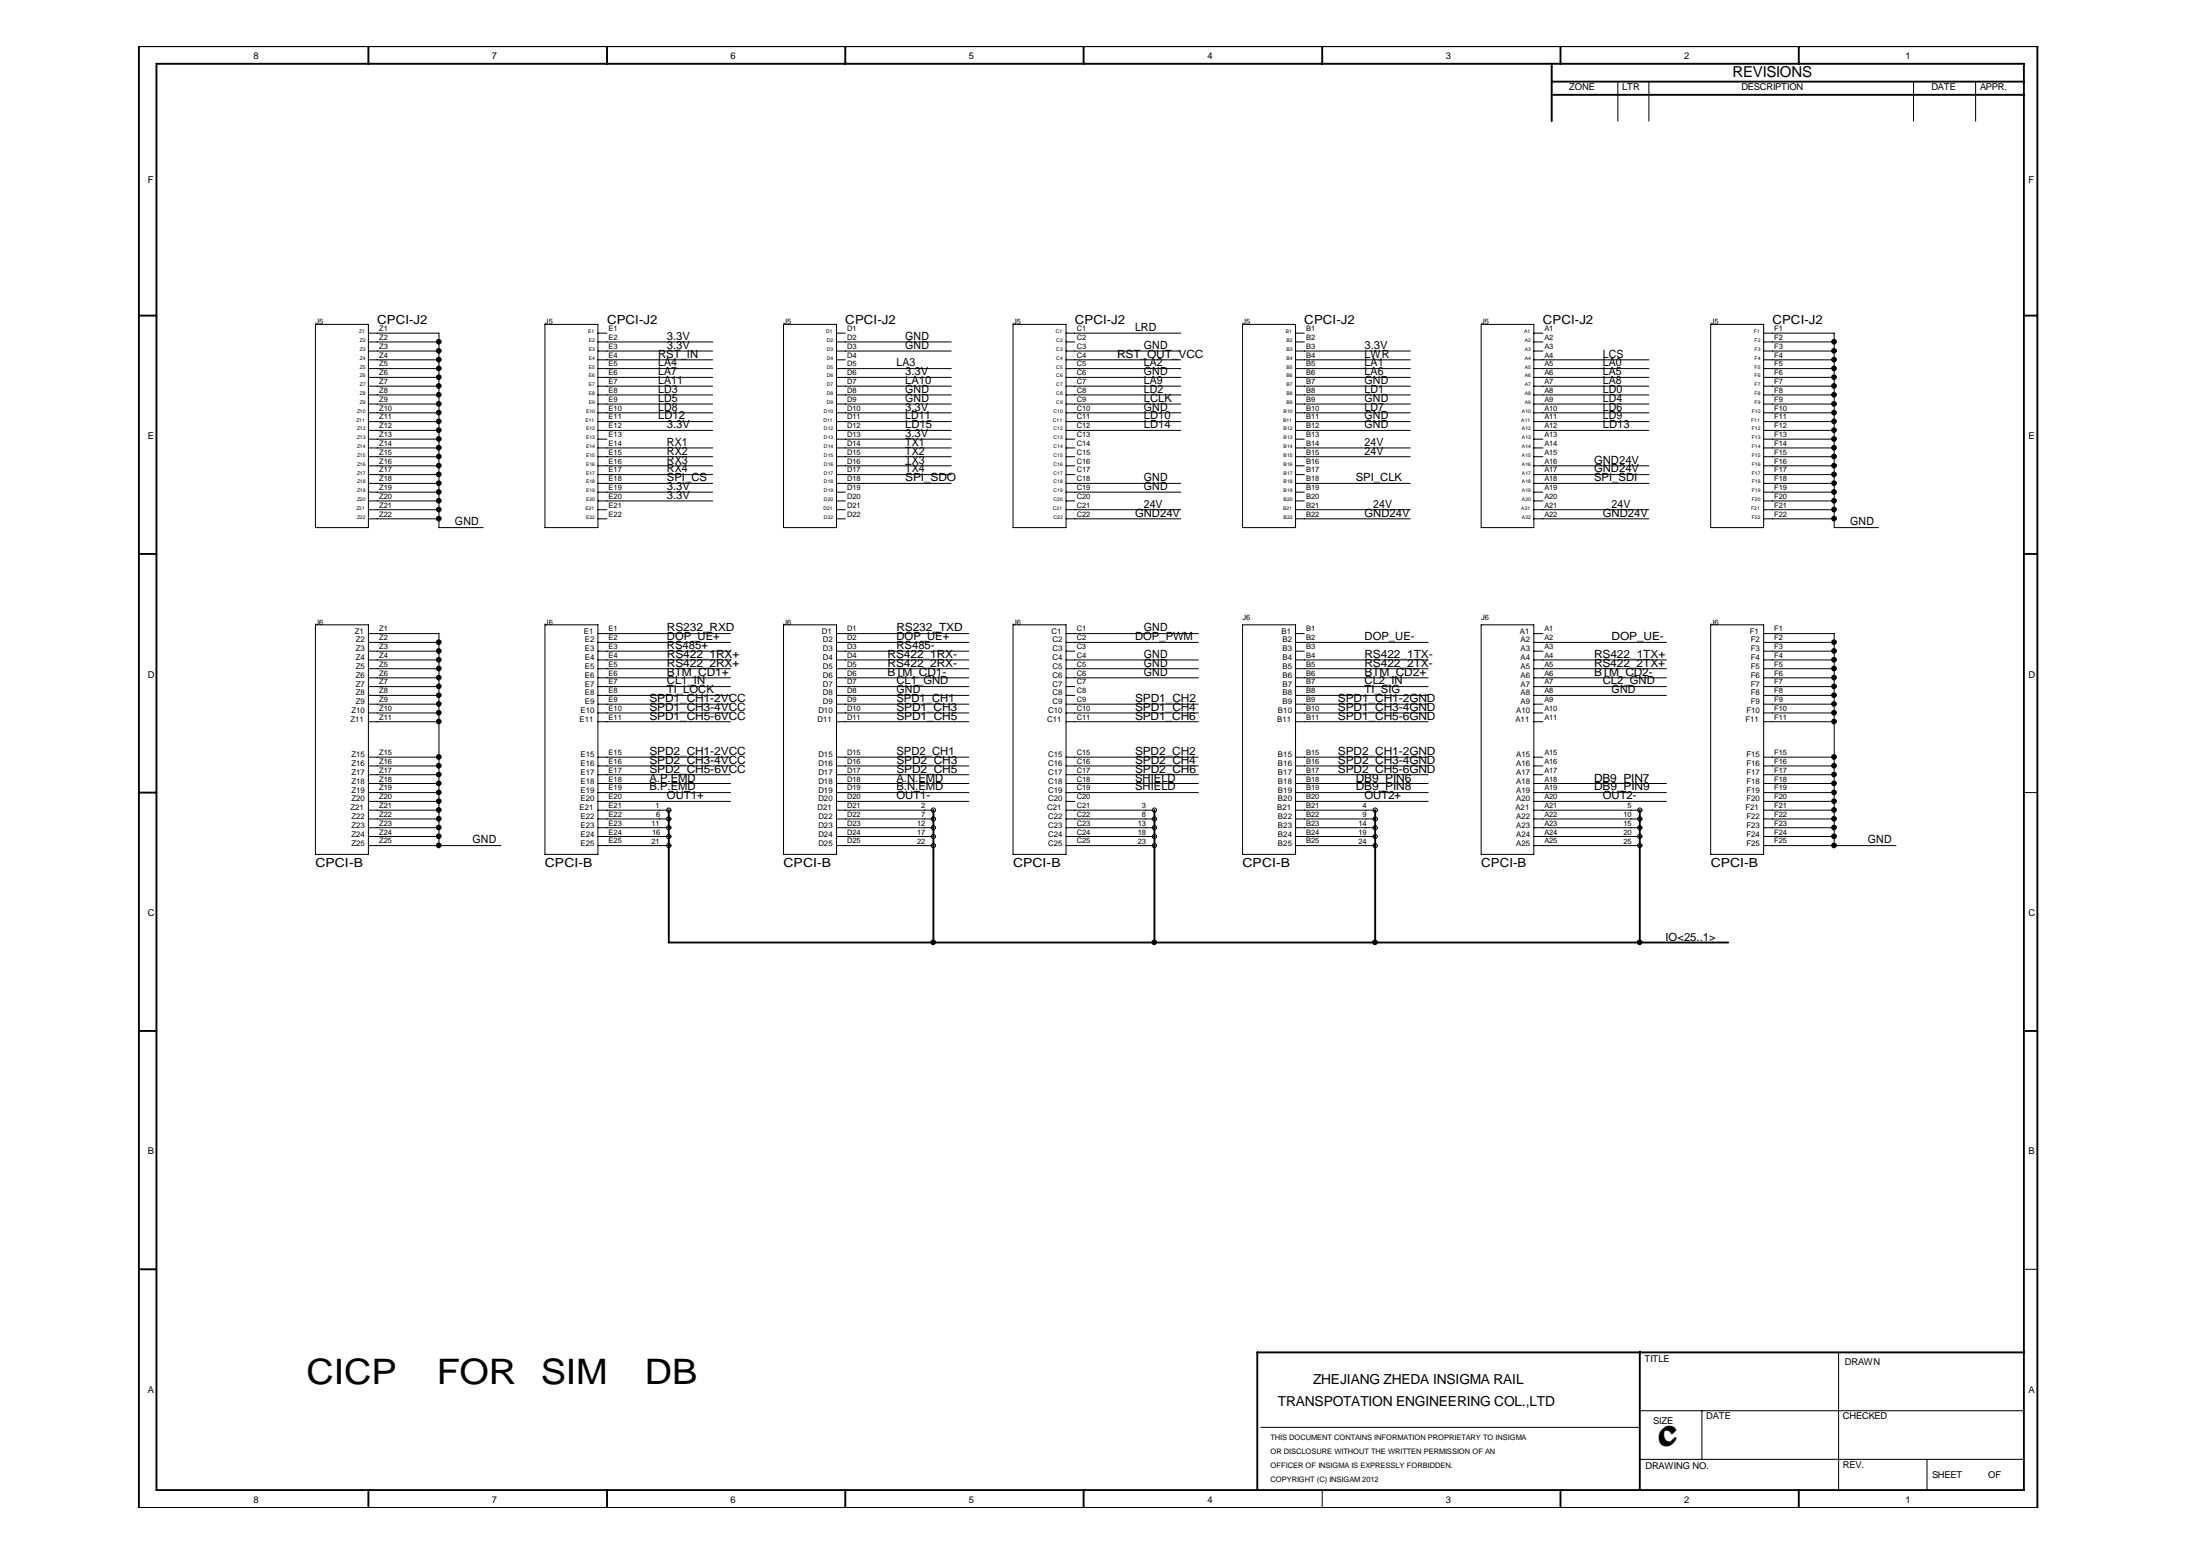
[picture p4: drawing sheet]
<svg xmlns="http://www.w3.org/2000/svg" width="297mm" height="210mm" viewBox="0 0 297 210" stroke-linecap="round" stroke-linejoin="round" font-family="sans-serif">
<g fill="none" stroke="#000" stroke-width=".25">
<path d="M18.8 6.2h256.3v197.4h-256.3zM21.1 8.6h252.2v192.5h-252.2zM49.7 6.2v2.4M82 6.2v2.4M114.1 6.2v2.4M146.3 6.2v2.4M178.5 6.2v2.4M209.5 11h63.8M209.5 8.6v7.8M209.5 12.8h63.8M210.7 6.2v2.4M242.9 6.2v2.4"/>
<path d="M18.8 42.6h2.3M273.3 42.6h1.8M18.8 74.8h2.3M273.3 74.8h1.8M18.8 107h2.3M90.3 109.4v17.8h143M126 109.4v17.8M155.9 109.4v17.8M185.7 109.4v17.8M221.4 109.4v17.8M18.8 139.2h2.3M273.3 139.2h1.8"/>
<path d="M18.8 171.3h2.3M221.4 182.4v18.7M273.3 182.6h-103.5v18.5M49.7 201.1v2.5M82 201.1v2.5M114.1 201.1v2.5M146.3 201.1v2.5M210.7 201.1v2.5M242.9 201.1v2.5"/>
</g>
<g fill="none" stroke="#000" stroke-width=".14">
<path d="M218.4 11v5.4M222.6 11v5.4M258.4 11v5.4M266.7 11v5.4M42.6 43.8h7.1v27.4h-7.1zM49.7 45h9.6v26.2h5.9M49.7 59.3h9.6M49.7 58.1h9.6M49.7 56.9h9.6M49.7 55.7h9.6M49.7 54.5h9.6M49.7 53.3h9.6"/>
<path d="M49.7 52.1h9.6M49.7 50.9h9.6M49.7 49.8h9.6M49.7 47.4h9.6M49.7 48.6h9.6M49.7 46.2h9.6M73.6 43.8h7.1v27.4h-7.1zM80.7 59.3h1.3M80.7 58.1h15.5M80.7 56.9h15.5M80.7 55.7h15.5M80.7 54.5h15.5"/>
<path d="M80.7 53.3h15.5M80.7 52.1h15.5M80.7 50.9h15.5M80.7 49.8h15.5M80.7 47.4h15.5M80.7 48.6h15.5M80.7 46.2h15.5M80.7 45h1.3M105.8 43.8h7.1v27.4h-7.1zM112.9 59.3h15.5M112.9 58.1h15.5M112.9 56.9h15.5"/>
<path d="M112.9 55.7h15.5M112.9 54.5h15.5M112.9 53.3h15.5M112.9 52.1h15.5M112.9 50.9h15.5M112.9 49.8h15.5M112.9 47.4h15.5M112.9 48.6h1.2M112.9 46.2h15.5M112.9 45h1.2M136.8 43.8h7.1v27.4h-7.1zM143.9 59.3h1.2"/>
<path d="M143.9 58.1h15.5M143.9 56.9h15.5M143.9 55.7h15.5M143.9 54.5h15.5M143.9 53.3h15.5M143.9 52.1h15.5M143.9 50.9h15.5M143.9 49.8h15.5M143.9 47.4h15.5M143.9 48.6h15.5M143.9 46.2h1.2M143.9 45h15.5"/>
<path d="M167.8 43.8h7.1v27.4h-7.1zM174.9 59.3h1.2M174.9 58.1h15.5M174.9 56.9h15.5M174.9 55.7h15.5M174.9 54.5h15.5M174.9 53.3h15.5M174.9 52.1h15.5M174.9 50.9h15.5M174.9 49.8h15.5M174.9 47.4h15.5M174.9 48.6h15.5"/>
<path d="M174.9 46.2h1.2M174.9 45h1.2M200 43.8h7.1v27.4h-7.1zM207.1 59.3h1.2M207.1 58.1h15.5M207.1 56.9h15.5M207.1 55.7h15.5M207.1 54.5h15.5M207.1 53.3h15.5M207.1 52.1h15.5M207.1 50.9h15.5M207.1 49.8h15.5"/>
<path d="M207.1 47.4h1.2M207.1 48.6h15.5M207.1 46.2h1.2M207.1 45h1.2M231 43.8h7.1v27.4h-7.1zM238.1 45h9.5v26.2h6M238.1 59.3h9.5M238.1 58.1h9.5M238.1 56.9h9.5M238.1 55.7h9.5M238.1 54.5h9.5M238.1 53.3h9.5"/>
<path d="M238.1 52.1h9.5M238.1 50.9h9.5M238.1 49.8h9.5M238.1 47.4h9.5M238.1 48.6h9.5M238.1 46.2h9.5M49.7 68.8h9.6M49.7 70h9.6M49.7 67.6h9.6M49.7 66.4h9.6M49.7 62.9h9.6M49.7 64.1h9.6"/>
<path d="M49.7 65.2h9.6M49.7 61.7h9.6M49.7 60.5h9.6M80.7 68.8h1.3M80.7 70h1.3M80.7 67.6h15.5M80.7 66.4h15.5M80.7 62.9h15.5M80.7 64.1h15.5M80.7 65.2h15.5M80.7 61.7h15.5M80.7 60.5h15.5"/>
<path d="M112.9 68.8h1.2M112.9 70h1.2M112.9 67.6h1.2M112.9 66.4h1.2M112.9 62.9h15.5M112.9 64.1h15.5M112.9 65.2h15.5M112.9 61.7h15.5M112.9 60.5h15.5M143.9 68.8h15.5M143.9 70h15.5M143.9 67.6h1.2"/>
<path d="M143.9 66.4h15.5M143.9 62.9h1.2M143.9 64.1h1.2M143.9 65.2h15.5M143.9 61.7h1.2M143.9 60.5h1.2M174.9 68.8h15.5M174.9 70h15.5M174.9 67.6h1.2M174.9 66.4h1.2M174.9 62.9h1.2M174.9 64.1h1.2"/>
<path d="M174.9 65.2h15.5M174.9 61.7h15.5M174.9 60.5h15.5M207.1 68.8h15.5M207.1 70h15.5M207.1 67.6h1.2M207.1 66.4h1.2M207.1 62.9h15.5M207.1 64.1h15.5M207.1 65.2h15.5M207.1 61.7h1.2M207.1 60.5h1.2"/>
<path d="M238.1 68.8h9.5M238.1 70h9.5M238.1 67.6h9.5M238.1 66.4h9.5M238.1 62.9h9.5M238.1 64.1h9.5M238.1 65.2h9.5M238.1 61.7h9.5M238.1 60.5h9.5M42.6 84.3h7.1v31h-7.1zM49.7 97.4h9.6M49.7 96.2h9.6"/>
<path d="M49.7 95.1h9.6M49.7 93.9h9.6M49.7 92.7h9.6M49.7 91.5h9.6M49.7 90.3h9.6M49.7 89.1h9.6M49.7 87.9h9.6M49.7 86.7h9.6M49.7 85.5h9.6v28.6M73.6 84.3h7.1v31h-7.1zM80.7 97.4h17.9M80.7 96.2h17.9"/>
<path d="M80.7 95.1h17.9M80.7 93.9h17.9M80.7 92.7h17.9M80.7 91.5h17.9M80.7 90.3h17.9M80.7 89.1h17.9M80.7 87.9h17.9M80.7 86.7h17.9M80.7 85.5h17.9M105.8 84.3h7.1v31h-7.1zM112.9 97.4h17.9M112.9 96.2h17.9"/>
<path d="M112.9 95.1h17.9M112.9 93.9h17.9M112.9 92.7h17.9M112.9 91.5h17.9M112.9 90.3h17.9M112.9 89.1h17.9M112.9 87.9h17.9M112.9 86.7h17.9M112.9 85.5h17.9M136.8 84.3h7.1v31h-7.1zM143.9 97.4h17.9M143.9 96.2h17.9"/>
<path d="M143.9 95.1h17.9M143.9 93.9h1.2M143.9 92.7h1.2M143.9 91.5h17.9M143.9 90.3h17.9M143.9 89.1h17.9M143.9 87.9h1.2M143.9 86.7h17.9M143.9 85.5h17.9M167.8 84.3h7.1v31h-7.1zM174.9 97.4h17.9M174.9 96.2h17.9"/>
<path d="M174.9 95.1h17.9M174.9 93.9h17.9M174.9 92.7h17.9M174.9 91.5h17.9M174.9 90.3h17.9M174.9 89.1h17.9M174.9 87.9h1.2M174.9 86.7h17.9M174.9 85.5h1.2M200 84.3h7.1v31h-7.1zM207.1 97.4h1.2M207.1 96.2h1.2"/>
<path d="M207.1 95.1h1.2M207.1 93.9h17.9M207.1 92.7h17.9M207.1 91.5h17.9M207.1 90.3h17.9M207.1 89.1h17.9M207.1 87.9h1.2M207.1 86.7h17.9M207.1 85.5h1.2M231 84.3h7.1v31h-7.1zM238.1 97.4h9.5M238.1 96.2h9.5"/>
<path d="M238.1 95.1h9.5M238.1 93.9h9.5M238.1 92.7h9.5M238.1 91.5h9.5M238.1 90.3h9.5M238.1 89.1h9.5M238.1 87.9h9.5M238.1 86.7h9.5M238.1 85.5h9.5v28.6M49.7 114.1h17.9M49.7 112.9h9.6M49.7 111.7h9.6"/>
<path d="M49.7 110.5h9.6M49.7 108.2h9.6M49.7 109.4h9.6M49.7 107h9.6M49.7 105.8h9.6M49.7 104.6h9.6M49.7 103.4h9.6M49.7 102.2h9.6M80.7 114.1h9.6M80.7 112.9h9.6M80.7 111.7h9.6M80.7 110.5h9.6"/>
<path d="M80.7 108.2h17.9M80.7 109.4h9.6M80.7 107h17.9M80.7 105.8h17.9M80.7 104.6h17.9M80.7 103.4h17.9M80.7 102.2h17.9M112.9 114.1h13.1M112.9 112.9h13.1M112.9 111.7h13.1M112.9 110.5h13.1M112.9 108.2h17.9"/>
<path d="M112.9 109.4h13.1M112.9 107h17.9M112.9 105.8h17.9M112.9 104.6h17.9M112.9 103.4h17.9M112.9 102.2h17.9M143.9 114.1h12M143.9 112.9h12M143.9 111.7h12M143.9 110.5h12M143.9 108.2h1.2M143.9 109.4h12"/>
<path d="M143.9 107h17.9M143.9 105.8h17.9M143.9 104.6h17.9M143.9 103.4h17.9M143.9 102.2h17.9M174.9 114.1h10.8M174.9 112.9h10.8M174.9 111.7h10.8M174.9 110.5h10.8M174.9 108.2h17.9M174.9 109.4h10.8M174.9 107h17.9"/>
<path d="M174.9 105.8h17.9M174.9 104.6h17.9M174.9 103.4h17.9M174.9 102.2h17.9M207.1 114.1h14.3M207.1 112.9h14.3M207.1 111.7h14.3M207.1 110.5h14.3M207.1 108.2h17.9M207.1 109.4h14.3M207.1 107h17.9M207.1 105.8h17.9"/>
<path d="M207.1 104.6h1.2M207.1 103.4h1.2M207.1 102.2h1.2M238.1 114.1h17.9M238.1 112.9h9.5M238.1 111.7h9.5M238.1 110.5h9.5M238.1 108.2h9.5M238.1 109.4h9.5M238.1 107h9.5M238.1 105.8h9.5M238.1 104.6h9.5"/>
<path d="M238.1 103.4h9.5M238.1 102.2h9.5M273.3 107h1.8M273.3 171.3h1.8M170.2 192.7h51.2M221.4 197h51.9M221.4 190.4h51.9M229.8 190.4v6.6M248.2 182.7v18.4M260.2 197v4.1M178.5 201.1v2.5"/>
<circle cx="90.3" cy="110.5" r=".3"/>
<circle cx="90.3" cy="112.9" r=".3"/>
<circle cx="90.3" cy="114.1" r=".3"/>
<circle cx="90.3" cy="111.7" r=".3"/>
<circle cx="90.3" cy="109.4" r=".3"/>
<circle cx="126" cy="112.9" r=".3"/>
<circle cx="126" cy="110.5" r=".3"/>
<circle cx="126" cy="114.1" r=".3"/>
<circle cx="126" cy="111.7" r=".3"/>
<circle cx="126" cy="109.4" r=".3"/>
<circle cx="155.9" cy="110.5" r=".3"/>
<circle cx="155.9" cy="112.9" r=".3"/>
<circle cx="155.9" cy="114.1" r=".3"/>
<circle cx="155.9" cy="111.7" r=".3"/>
<circle cx="155.9" cy="109.4" r=".3"/>
<circle cx="185.7" cy="110.5" r=".3"/>
<circle cx="185.7" cy="112.9" r=".3"/>
<circle cx="185.7" cy="114.1" r=".3"/>
<circle cx="185.7" cy="111.7" r=".3"/>
<circle cx="185.7" cy="109.4" r=".3"/>
<circle cx="221.4" cy="112.9" r=".3"/>
<circle cx="221.4" cy="110.5" r=".3"/>
<circle cx="221.4" cy="114.1" r=".3"/>
<circle cx="221.4" cy="111.7" r=".3"/>
<circle cx="221.4" cy="109.4" r=".3"/>
</g>
<g fill="#000" stroke="#000" stroke-width=".14">
<circle cx="59.2" cy="56.9" r=".32"/>
<circle cx="59.2" cy="59.3" r=".32"/>
<circle cx="59.2" cy="49.7" r=".32"/>
<circle cx="59.2" cy="52.1" r=".32"/>
<circle cx="59.2" cy="47.4" r=".32"/>
<circle cx="59.2" cy="46.1" r=".32"/>
<circle cx="59.2" cy="53.3" r=".32"/>
<circle cx="59.2" cy="55.7" r=".32"/>
<circle cx="59.2" cy="48.5" r=".32"/>
<circle cx="59.2" cy="50.9" r=".32"/>
<circle cx="59.2" cy="58.1" r=".32"/>
<circle cx="59.2" cy="54.5" r=".32"/>
<circle cx="247.6" cy="59.3" r=".32"/>
<circle cx="247.6" cy="47.4" r=".32"/>
<circle cx="247.6" cy="52.1" r=".32"/>
<circle cx="247.6" cy="56.9" r=".32"/>
<circle cx="247.6" cy="49.7" r=".32"/>
<circle cx="247.6" cy="50.9" r=".32"/>
<circle cx="247.6" cy="46.1" r=".32"/>
<circle cx="247.6" cy="55.7" r=".32"/>
<circle cx="247.6" cy="53.3" r=".32"/>
<circle cx="247.6" cy="58.1" r=".32"/>
<circle cx="247.6" cy="48.5" r=".32"/>
<circle cx="247.6" cy="54.5" r=".32"/>
<circle cx="59.2" cy="68.8" r=".32"/>
<circle cx="59.2" cy="66.4" r=".32"/>
<circle cx="59.2" cy="61.6" r=".32"/>
<circle cx="59.2" cy="67.6" r=".32"/>
<circle cx="59.2" cy="60.4" r=".32"/>
<circle cx="59.2" cy="65.2" r=".32"/>
<circle cx="59.2" cy="64" r=".32"/>
<circle cx="59.2" cy="70" r=".32"/>
<circle cx="59.2" cy="62.9" r=".32"/>
<circle cx="247.6" cy="61.6" r=".32"/>
<circle cx="247.6" cy="68.8" r=".32"/>
<circle cx="247.6" cy="66.4" r=".32"/>
<circle cx="247.6" cy="60.4" r=".32"/>
<circle cx="247.6" cy="67.6" r=".32"/>
<circle cx="247.6" cy="65.2" r=".32"/>
<circle cx="247.6" cy="64" r=".32"/>
<circle cx="247.6" cy="62.9" r=".32"/>
<circle cx="247.6" cy="70" r=".32"/>
<circle cx="59.2" cy="91.5" r=".32"/>
<circle cx="59.2" cy="93.8" r=".32"/>
<circle cx="59.2" cy="96.2" r=".32"/>
<circle cx="59.2" cy="86.7" r=".32"/>
<circle cx="59.2" cy="90.2" r=".32"/>
<circle cx="59.2" cy="87.9" r=".32"/>
<circle cx="59.2" cy="92.7" r=".32"/>
<circle cx="59.2" cy="97.4" r=".32"/>
<circle cx="59.2" cy="95" r=".32"/>
<circle cx="59.2" cy="89.1" r=".32"/>
<circle cx="247.6" cy="86.7" r=".32"/>
<circle cx="247.6" cy="91.5" r=".32"/>
<circle cx="247.6" cy="93.8" r=".32"/>
<circle cx="247.6" cy="96.2" r=".32"/>
<circle cx="247.6" cy="92.7" r=".32"/>
<circle cx="247.6" cy="97.4" r=".32"/>
<circle cx="247.6" cy="87.9" r=".32"/>
<circle cx="247.6" cy="90.2" r=".32"/>
<circle cx="247.6" cy="95" r=".32"/>
<circle cx="247.6" cy="89.1" r=".32"/>
<circle cx="59.2" cy="112.9" r=".32"/>
<circle cx="59.2" cy="105.7" r=".32"/>
<circle cx="59.2" cy="108.1" r=".32"/>
<circle cx="59.2" cy="103.4" r=".32"/>
<circle cx="59.2" cy="110.5" r=".32"/>
<circle cx="59.2" cy="107" r=".32"/>
<circle cx="59.2" cy="114.1" r=".32"/>
<circle cx="59.2" cy="111.7" r=".32"/>
<circle cx="59.2" cy="109.3" r=".32"/>
<circle cx="59.2" cy="104.6" r=".32"/>
<circle cx="59.2" cy="102.2" r=".32"/>
<circle cx="247.6" cy="105.7" r=".32"/>
<circle cx="247.6" cy="112.9" r=".32"/>
<circle cx="247.6" cy="103.4" r=".32"/>
<circle cx="247.6" cy="108.1" r=".32"/>
<circle cx="247.6" cy="110.5" r=".32"/>
<circle cx="247.6" cy="107" r=".32"/>
<circle cx="247.6" cy="114.1" r=".32"/>
<circle cx="247.6" cy="102.2" r=".32"/>
<circle cx="247.6" cy="104.6" r=".32"/>
<circle cx="247.6" cy="111.7" r=".32"/>
<circle cx="247.6" cy="109.3" r=".32"/>
<circle cx="126" cy="127.2" r=".32"/>
<circle cx="155.8" cy="127.2" r=".32"/>
<circle cx="185.6" cy="127.2" r=".32"/>
<circle cx="221.4" cy="127.2" r=".32"/>
</g>
<g font-size="4.7">
<text x="41.4" y="186.8">CICP</text>
<text x="59" y="186.8">FOR</text>
<text x="73" y="186.8">SIM</text>
<text x="87.1" y="186.8">DB</text>
</g>
<text font-size="3.2" x="223.9" y="195.2">C</text>
<text font-size="2" x="233.9" y="10.4">REVISIONS</text>
<g font-size="1.9">
<text x="172.6" y="189.8">TRANSPOTATION ENGINEERING COL.,LTD</text>
<text x="177.3" y="186.8">ZHEJIANG ZHEDA INSIGMA RAIL</text>
</g>
<g font-size="1.7">
<text x="50.9" y="43.7">CPCI-J2</text>
<text x="82" y="43.7">CPCI-J2</text>
<text x="114.1" y="43.7">CPCI-J2</text>
<text x="145.1" y="43.7">CPCI-J2</text>
<text x="176.1" y="43.7">CPCI-J2</text>
<text x="208.3" y="43.7">CPCI-J2</text>
<text x="239.3" y="43.7">CPCI-J2</text>
<text x="42.6" y="117.1">CPCI-B</text>
<text x="73.6" y="117.1">CPCI-B</text>
<text x="105.8" y="117.1">CPCI-B</text>
<text x="136.8" y="117.1">CPCI-B</text>
<text x="167.8" y="117.1">CPCI-B</text>
<text x="200" y="117.1">CPCI-B</text>
<text x="231" y="117.1">CPCI-B</text>
</g>
<g font-size="1.5">
<text x="90" y="47.1">3.3V</text>
<text x="90" y="45.9">3.3V</text>
<text x="122.2" y="47.1">GND</text>
<text x="122.2" y="45.9">GND</text>
<text x="153.2" y="44.7">LRD</text>
<text x="154.4" y="47.1">GND</text>
<text x="184.2" y="47.1">3.3V</text>
<text x="88.9" y="48.3">RST_IN</text>
<text x="88.9" y="51.9">LA11</text>
<text x="88.9" y="50.6">LA7</text>
<text x="88.9" y="49.5">LA4</text>
<text x="88.9" y="53.1">LD3</text>
<text x="121" y="49.5">LA3</text>
<text x="122.2" y="50.6">3.3V</text>
<text x="122.2" y="51.9">LA10</text>
<text x="122.2" y="53.1">GND</text>
<text x="150.8" y="48.3">RST_OUT_VCC</text>
<text x="154.4" y="53.1">LD2</text>
<text x="154.4" y="51.9">LA9</text>
<text x="154.4" y="50.6">GND</text>
<text x="154.4" y="49.5">LA2</text>
<text x="184.2" y="48.3">LWR</text>
<text x="184.2" y="49.5">LA1</text>
<text x="184.2" y="50.6">LA6</text>
<text x="184.2" y="51.9">GND</text>
<text x="184.2" y="53.1">LD1</text>
<text x="216.4" y="48.3">LCS</text>
<text x="216.4" y="49.5">LA0</text>
<text x="216.4" y="50.6">LA5</text>
<text x="216.4" y="51.9">LA8</text>
<text x="216.4" y="53.1">LD0</text>
<text x="88.9" y="56.6">LD12</text>
<text x="88.9" y="55.4">LD8</text>
<text x="88.9" y="54.2">LD5</text>
<text x="90" y="57.8">3.3V</text>
<text x="122.2" y="59">3.3V</text>
<text x="122.2" y="54.2">GND</text>
<text x="122.2" y="56.6">LD11</text>
<text x="122.2" y="57.8">LD15</text>
<text x="122.2" y="55.4">3.3V</text>
<text x="154.4" y="57.8">LD14</text>
<text x="154.4" y="56.6">LD10</text>
<text x="154.4" y="55.4">GND</text>
<text x="154.4" y="54.2">LCLK</text>
<text x="184.2" y="57.8">GND</text>
<text x="184.2" y="56.6">GND</text>
<text x="184.2" y="55.4">LD7</text>
<text x="184.2" y="54.2">GND</text>
<text x="216.4" y="57.8">LD13</text>
<text x="216.4" y="54.2">LD4</text>
<text x="216.4" y="56.6">LD9</text>
<text x="216.4" y="55.4">LD6</text>
<text x="90" y="65">SPI_CS</text>
<text x="90" y="60.2">RX1</text>
<text x="90" y="61.4">RX2</text>
<text x="90" y="63.8">RX4</text>
<text x="90" y="62.6">RX3</text>
<text x="122.2" y="60.2">TX1</text>
<text x="122.2" y="65">SPI_SDO</text>
<text x="122.2" y="61.4">TX2</text>
<text x="122.2" y="62.6">TX3</text>
<text x="122.2" y="63.8">TX4</text>
<text x="154.4" y="65">GND</text>
<text x="183" y="65">SPI_CLK</text>
<text x="184.2" y="61.4">24V</text>
<text x="184.2" y="60.2">24V</text>
<text x="215.2" y="62.6">GND24V</text>
<text x="215.2" y="63.8">GND24V</text>
<text x="215.2" y="65">SPI_SDI</text>
<text x="61.4" y="70.9">GND</text>
<text x="90" y="66.1">3.3V</text>
<text x="90" y="67.4">3.3V</text>
<text x="153.2" y="69.7">GND24V</text>
<text x="154.4" y="68.6">24V</text>
<text x="154.4" y="66.1">GND</text>
<text x="184.2" y="69.7">GND24V</text>
<text x="185.4" y="68.6">24V</text>
<text x="216.4" y="69.7">GND24V</text>
<text x="217.6" y="68.6">24V</text>
<text x="249.8" y="70.9">GND</text>
<text x="90" y="87.6">RS485+</text>
<text x="90" y="86.4">DOP_UE+</text>
<text x="90" y="88.8">RS422_1RX+</text>
<text x="90" y="85.2">RS232_RXD</text>
<text x="119.8" y="88.8">RS422_1RX-</text>
<text x="121" y="87.6">RS485-</text>
<text x="121" y="86.4">DOP_UE+</text>
<text x="121" y="85.2">RS232_TXD</text>
<text x="153.2" y="86.4">DOP_PWM</text>
<text x="154.4" y="85.2">GND</text>
<text x="154.4" y="88.8">GND</text>
<text x="184.2" y="86.4">DOP_UE-</text>
<text x="184.2" y="88.8">RS422_1TX-</text>
<text x="215.2" y="88.8">RS422_1TX+</text>
<text x="217.6" y="86.4">DOP_UE-</text>
<text x="87.7" y="96">SPD1_CH3-4VCC</text>
<text x="87.7" y="94.8">SPD1_CH1-2VCC</text>
<text x="90" y="93.6">TI_LOCK</text>
<text x="90" y="92.4">CL1_IN</text>
<text x="90" y="91.2">BTM_CD1+</text>
<text x="90" y="90">RS422_2RX+</text>
<text x="119.8" y="91.2">BTM_CD1-</text>
<text x="119.8" y="90">RS422_2RX-</text>
<text x="121" y="96">SPD1_CH3</text>
<text x="121" y="94.8">SPD1_CH1</text>
<text x="121" y="92.4">CL1_GND</text>
<text x="121" y="93.6">GND</text>
<text x="153.2" y="96">SPD1_CH4</text>
<text x="153.2" y="94.8">SPD1_CH2</text>
<text x="154.4" y="90">GND</text>
<text x="154.4" y="91.2">GND</text>
<text x="180.6" y="96">SPD1_CH3-4GND</text>
<text x="180.6" y="94.8">SPD1_CH1-2GND</text>
<text x="184.2" y="90">RS422_2TX-</text>
<text x="184.2" y="91.2">BTM_CD2+</text>
<text x="184.2" y="92.4">CL2_IN</text>
<text x="184.2" y="93.6">TI_SIG</text>
<text x="215.2" y="91.2">BTM_CD2-</text>
<text x="215.2" y="90">RS422_2TX+</text>
<text x="216.4" y="92.4">CL2_GND</text>
<text x="217.6" y="93.6">GND</text>
<text x="87.7" y="101.9">SPD2_CH1-2VCC</text>
<text x="87.7" y="97.2">SPD1_CH5-6VCC</text>
<text x="121" y="97.2">SPD1_CH5</text>
<text x="121" y="101.9">SPD2_CH1</text>
<text x="153.2" y="97.2">SPD1_CH6</text>
<text x="153.2" y="101.9">SPD2_CH2</text>
<text x="180.6" y="97.2">SPD1_CH5-6GND</text>
<text x="180.6" y="101.9">SPD2_CH1-2GND</text>
<text x="87.7" y="105.5">A.P.EMD</text>
<text x="87.7" y="106.7">B.P.EMD</text>
<text x="87.7" y="104.3">SPD2_CH5-6VCC</text>
<text x="87.7" y="103.1">SPD2_CH3-4VCC</text>
<text x="90" y="107.9">OUT1+</text>
<text x="121" y="103.1">SPD2_CH3</text>
<text x="121" y="107.9">OUT1-</text>
<text x="121" y="104.3">SPD2_CH5</text>
<text x="121" y="106.7">B.N.EMD</text>
<text x="121" y="105.5">A.N.EMD</text>
<text x="153.2" y="106.7">SHIELD</text>
<text x="153.2" y="105.5">SHIELD</text>
<text x="153.2" y="104.3">SPD2_CH6</text>
<text x="153.2" y="103.1">SPD2_CH4</text>
<text x="180.6" y="104.3">SPD2_CH5-6GND</text>
<text x="180.6" y="103.1">SPD2_CH3-4GND</text>
<text x="183" y="106.7">DB9_PIN8</text>
<text x="183" y="105.5">DB9_PIN6</text>
<text x="184.2" y="107.9">OUT2+</text>
<text x="215.2" y="105.5">DB9_PIN7</text>
<text x="215.2" y="106.7">DB9_PIN9</text>
<text x="216.4" y="107.9">OUT2-</text>
<text x="63.8" y="113.8">GND</text>
<text x="252.2" y="113.8">GND</text>
<text x="224.9" y="127">IO&lt;25..1&gt;</text>
</g>
<g font-size="1.3">
<text x="34.2" y="8">8</text>
<text x="66.4" y="8">7</text>
<text x="98.6" y="8">6</text>
<text x="130.8" y="8">5</text>
<text x="163" y="8">4</text>
<text x="195.2" y="8">3</text>
<text x="227.4" y="8">2</text>
<text x="257.3" y="8">1</text>
<text x="211.9" y="12.2">ZONE</text>
<text x="219" y="12.2">LTR</text>
<text x="235.1" y="12.2">DESCRIPTION</text>
<text x="260.8" y="12.2">DATE</text>
<text x="267.3" y="12.2">APPR.</text>
<text x="19.9" y="24.7">F</text>
<text x="273.9" y="24.7">F</text>
<text x="19.9" y="59.2">E</text>
<text x="273.9" y="59.2">E</text>
<text x="19.9" y="91.5">D</text>
<text x="273.9" y="91.5">D</text>
<text x="19.9" y="123.6">C</text>
<text x="273.9" y="123.6">C</text>
<text x="19.9" y="155.8">B</text>
<text x="273.9" y="155.8">B</text>
<text x="222" y="183.8">TITLE</text>
<text x="249.1" y="184.3">DRAWN</text>
<text x="19.9" y="188">A</text>
<text x="230.4" y="191.6">DATE</text>
<text x="248.8" y="191.6">CHECKED</text>
<text x="273.9" y="188">A</text>
<text x="223.2" y="192.2">SIZE</text>
<text x="34.2" y="202.9">8</text>
<text x="66.4" y="202.9">7</text>
<text x="98.6" y="202.9">6</text>
<text x="130.8" y="202.9">5</text>
<text x="163" y="202.9">4</text>
<text x="195.2" y="202.9">3</text>
<text x="222.2" y="198.3">DRAWING NO.</text>
<text x="227.4" y="202.9">2</text>
<text x="248.8" y="198.1">REV.</text>
<text x="257.3" y="202.9">1</text>
<text x="260.9" y="199.5">SHEET</text>
<text x="268.4" y="199.6">OF</text>
</g>
<g font-size="1.1">
<text x="47.9" y="85.5">Z1</text>
<text x="48" y="89.1">Z4</text>
<text x="48" y="87.9">Z3</text>
<text x="48" y="86.7">Z2</text>
<text x="78.8" y="85.5">E1</text>
<text x="79" y="86.7">E2</text>
<text x="79" y="87.9">E3</text>
<text x="79" y="89.1">E4</text>
<text x="111" y="85.5">D1</text>
<text x="111.1" y="89.1">D4</text>
<text x="111.1" y="87.9">D3</text>
<text x="111.1" y="86.7">D2</text>
<text x="142" y="85.5">C1</text>
<text x="142.1" y="89.1">C4</text>
<text x="142.1" y="87.9">C3</text>
<text x="142.1" y="86.7">C2</text>
<text x="173" y="85.5">B1</text>
<text x="173.1" y="89.1">B4</text>
<text x="173.1" y="87.9">B3</text>
<text x="173.1" y="86.7">B2</text>
<text x="205.2" y="85.5">A1</text>
<text x="205.3" y="89.1">A4</text>
<text x="205.3" y="87.9">A3</text>
<text x="205.3" y="86.7">A2</text>
<text x="236.3" y="85.5">F1</text>
<text x="236.4" y="89.1">F4</text>
<text x="236.4" y="87.9">F3</text>
<text x="236.4" y="86.7">F2</text>
<text x="48" y="91.5">Z6</text>
<text x="48" y="95.1">Z9</text>
<text x="48" y="92.7">Z7</text>
<text x="48" y="90.3">Z5</text>
<text x="48" y="93.9">Z8</text>
<text x="79" y="92.7">E7</text>
<text x="79" y="95.1">E9</text>
<text x="79" y="93.9">E8</text>
<text x="79" y="91.5">E6</text>
<text x="79" y="90.3">E5</text>
<text x="111.1" y="90.3">D5</text>
<text x="111.1" y="91.5">D6</text>
<text x="111.1" y="95.1">D9</text>
<text x="111.1" y="93.9">D8</text>
<text x="111.1" y="92.7">D7</text>
<text x="142.1" y="95.1">C9</text>
<text x="142.1" y="93.9">C8</text>
<text x="142.1" y="92.7">C7</text>
<text x="142.1" y="91.5">C6</text>
<text x="142.1" y="90.3">C5</text>
<text x="173.1" y="95.1">B9</text>
<text x="173.1" y="93.9">B8</text>
<text x="173.1" y="92.7">B7</text>
<text x="173.1" y="91.5">B6</text>
<text x="173.1" y="90.3">B5</text>
<text x="205.3" y="95.1">A9</text>
<text x="205.3" y="93.9">A8</text>
<text x="205.3" y="92.7">A7</text>
<text x="205.3" y="91.5">A6</text>
<text x="205.3" y="90.3">A5</text>
<text x="236.4" y="95.1">F9</text>
<text x="236.4" y="93.9">F8</text>
<text x="236.4" y="92.7">F7</text>
<text x="236.4" y="91.5">F6</text>
<text x="236.4" y="90.3">F5</text>
<text x="47.3" y="97.4">Z11</text>
<text x="47.5" y="96.2">Z10</text>
<text x="78.2" y="97.4">E11</text>
<text x="78.4" y="96.2">E10</text>
<text x="110.4" y="97.4">D11</text>
<text x="110.5" y="96.2">D10</text>
<text x="141.4" y="97.4">C11</text>
<text x="141.5" y="96.2">C10</text>
<text x="172.4" y="97.4">B11</text>
<text x="172.6" y="96.2">B10</text>
<text x="204.6" y="97.4">A11</text>
<text x="204.7" y="96.2">A10</text>
<text x="235.7" y="97.4">F11</text>
<text x="235.8" y="96.2">F10</text>
<text x="47.5" y="102.2">Z15</text>
<text x="47.5" y="107">Z19</text>
<text x="47.5" y="105.8">Z18</text>
<text x="47.5" y="104.6">Z17</text>
<text x="47.5" y="103.4">Z16</text>
<text x="78.4" y="102.2">E15</text>
<text x="78.4" y="103.4">E16</text>
<text x="78.4" y="104.6">E17</text>
<text x="78.4" y="105.8">E18</text>
<text x="78.4" y="107">E19</text>
<text x="110.5" y="107">D19</text>
<text x="110.5" y="105.8">D18</text>
<text x="110.5" y="104.6">D17</text>
<text x="110.5" y="103.4">D16</text>
<text x="110.5" y="102.2">D15</text>
<text x="141.5" y="102.2">C15</text>
<text x="141.5" y="103.4">C16</text>
<text x="141.5" y="104.6">C17</text>
<text x="141.5" y="107">C19</text>
<text x="141.5" y="105.8">C18</text>
<text x="172.6" y="103.4">B16</text>
<text x="172.6" y="102.2">B15</text>
<text x="172.6" y="104.6">B17</text>
<text x="172.6" y="107">B19</text>
<text x="172.6" y="105.8">B18</text>
<text x="204.7" y="104.6">A17</text>
<text x="204.7" y="107">A19</text>
<text x="204.7" y="105.8">A18</text>
<text x="204.7" y="103.4">A16</text>
<text x="204.7" y="102.2">A15</text>
<text x="235.8" y="107">F19</text>
<text x="235.8" y="105.8">F18</text>
<text x="235.8" y="104.6">F17</text>
<text x="235.8" y="103.4">F16</text>
<text x="235.8" y="102.2">F15</text>
<text x="47.3" y="109.4">Z21</text>
<text x="47.5" y="112.9">Z24</text>
<text x="47.5" y="111.7">Z23</text>
<text x="47.5" y="110.5">Z22</text>
<text x="47.5" y="108.2">Z20</text>
<text x="78.2" y="109.4">E21</text>
<text x="78.4" y="108.2">E20</text>
<text x="78.4" y="112.9">E24</text>
<text x="78.4" y="111.7">E23</text>
<text x="78.4" y="110.5">E22</text>
<text x="110.4" y="109.4">D21</text>
<text x="110.5" y="112.9">D24</text>
<text x="110.5" y="111.7">D23</text>
<text x="110.5" y="110.5">D22</text>
<text x="110.5" y="108.2">D20</text>
<text x="141.4" y="109.4">C21</text>
<text x="141.5" y="112.9">C24</text>
<text x="141.5" y="111.7">C23</text>
<text x="141.5" y="110.5">C22</text>
<text x="141.5" y="108.2">C20</text>
<text x="172.4" y="109.4">B21</text>
<text x="172.6" y="112.9">B24</text>
<text x="172.6" y="111.7">B23</text>
<text x="172.6" y="110.5">B22</text>
<text x="172.6" y="108.2">B20</text>
<text x="204.6" y="109.4">A21</text>
<text x="204.7" y="112.9">A24</text>
<text x="204.7" y="111.7">A23</text>
<text x="204.7" y="110.5">A22</text>
<text x="204.7" y="108.2">A20</text>
<text x="235.7" y="109.4">F21</text>
<text x="235.8" y="112.9">F24</text>
<text x="235.8" y="111.7">F23</text>
<text x="235.8" y="110.5">F22</text>
<text x="235.8" y="108.2">F20</text>
<text x="47.5" y="114.1">Z25</text>
<text x="78.4" y="114.1">E25</text>
<text x="110.5" y="114.1">D25</text>
<text x="141.5" y="114.1">C25</text>
<text x="172.6" y="114.1">B25</text>
<text x="204.7" y="114.1">A25</text>
<text x="235.8" y="114.1">F25</text>
</g>
<g font-size="1">
<text x="42.6" y="43.7">J5</text>
<text x="51.2" y="44.7">Z1</text>
<text x="51.2" y="45.9">Z2</text>
<text x="51.2" y="47.1">Z3</text>
<text x="73.6" y="43.7">J5</text>
<text x="82.2" y="44.7">E1</text>
<text x="82.2" y="45.9">E2</text>
<text x="82.2" y="47.1">E3</text>
<text x="105.8" y="43.7">J5</text>
<text x="114.4" y="45.9">D2</text>
<text x="114.4" y="44.7">D1</text>
<text x="114.4" y="47.1">D3</text>
<text x="136.8" y="43.7">J5</text>
<text x="145.4" y="44.7">C1</text>
<text x="145.4" y="45.9">C2</text>
<text x="145.4" y="47.1">C3</text>
<text x="167.8" y="43.7">J5</text>
<text x="176.4" y="44.7">B1</text>
<text x="176.4" y="45.9">B2</text>
<text x="176.4" y="47.1">B3</text>
<text x="200" y="43.7">J5</text>
<text x="208.5" y="44.7">A1</text>
<text x="208.5" y="45.9">A2</text>
<text x="208.5" y="47.1">A3</text>
<text x="231" y="43.7">J5</text>
<text x="239.5" y="44.7">F1</text>
<text x="239.5" y="45.9">F2</text>
<text x="239.5" y="47.1">F3</text>
<text x="51.2" y="48.3">Z4</text>
<text x="51.2" y="50.6">Z6</text>
<text x="51.2" y="51.9">Z7</text>
<text x="51.2" y="53.1">Z8</text>
<text x="51.2" y="49.5">Z5</text>
<text x="82.2" y="50.6">E6</text>
<text x="82.2" y="51.9">E7</text>
<text x="82.2" y="53.1">E8</text>
<text x="82.2" y="49.5">E5</text>
<text x="82.2" y="48.3">E4</text>
<text x="114.4" y="48.3">D4</text>
<text x="114.4" y="53.1">D8</text>
<text x="114.4" y="49.5">D5</text>
<text x="114.4" y="50.6">D6</text>
<text x="114.4" y="51.9">D7</text>
<text x="145.4" y="48.3">C4</text>
<text x="145.4" y="49.5">C5</text>
<text x="145.4" y="50.6">C6</text>
<text x="145.4" y="53.1">C8</text>
<text x="145.4" y="51.9">C7</text>
<text x="176.4" y="48.3">B4</text>
<text x="176.4" y="49.5">B5</text>
<text x="176.4" y="50.6">B6</text>
<text x="176.4" y="51.9">B7</text>
<text x="176.4" y="53.1">B8</text>
<text x="208.5" y="48.3">A4</text>
<text x="208.5" y="49.5">A5</text>
<text x="208.5" y="50.6">A6</text>
<text x="208.5" y="51.9">A7</text>
<text x="208.5" y="53.1">A8</text>
<text x="239.5" y="48.3">F4</text>
<text x="239.5" y="49.5">F5</text>
<text x="239.5" y="50.6">F6</text>
<text x="239.5" y="51.9">F7</text>
<text x="239.5" y="53.1">F8</text>
<text x="51.2" y="55.4">Z10</text>
<text x="51.2" y="56.6">Z11</text>
<text x="51.2" y="57.8">Z12</text>
<text x="51.2" y="59">Z13</text>
<text x="51.2" y="54.2">Z9</text>
<text x="82.2" y="55.4">E10</text>
<text x="82.2" y="56.6">E11</text>
<text x="82.2" y="57.8">E12</text>
<text x="82.2" y="59">E13</text>
<text x="82.2" y="54.2">E9</text>
<text x="114.4" y="54.2">D9</text>
<text x="114.4" y="55.4">D10</text>
<text x="114.4" y="56.6">D11</text>
<text x="114.4" y="57.8">D12</text>
<text x="114.4" y="59">D13</text>
<text x="145.4" y="56.6">C11</text>
<text x="145.4" y="57.8">C12</text>
<text x="145.4" y="59">C13</text>
<text x="145.4" y="54.2">C9</text>
<text x="145.4" y="55.4">C10</text>
<text x="176.4" y="55.4">B10</text>
<text x="176.4" y="56.6">B11</text>
<text x="176.4" y="57.8">B12</text>
<text x="176.4" y="59">B13</text>
<text x="176.4" y="54.2">B9</text>
<text x="208.5" y="55.4">A10</text>
<text x="208.5" y="56.6">A11</text>
<text x="208.5" y="57.8">A12</text>
<text x="208.5" y="59">A13</text>
<text x="208.5" y="54.2">A9</text>
<text x="239.5" y="55.4">F10</text>
<text x="239.5" y="56.6">F11</text>
<text x="239.5" y="57.8">F12</text>
<text x="239.5" y="59">F13</text>
<text x="239.5" y="54.2">F9</text>
<text x="51.2" y="60.2">Z14</text>
<text x="51.2" y="61.4">Z15</text>
<text x="51.2" y="62.6">Z16</text>
<text x="51.2" y="63.8">Z17</text>
<text x="51.2" y="65">Z18</text>
<text x="82.2" y="61.4">E15</text>
<text x="82.2" y="62.6">E16</text>
<text x="82.2" y="63.8">E17</text>
<text x="82.2" y="65">E18</text>
<text x="82.2" y="60.2">E14</text>
<text x="114.4" y="65">D18</text>
<text x="114.4" y="60.2">D14</text>
<text x="114.4" y="61.4">D15</text>
<text x="114.4" y="62.6">D16</text>
<text x="114.4" y="63.8">D17</text>
<text x="145.4" y="60.2">C14</text>
<text x="145.4" y="61.4">C15</text>
<text x="145.4" y="62.6">C16</text>
<text x="145.4" y="63.8">C17</text>
<text x="145.4" y="65">C18</text>
<text x="176.4" y="60.2">B14</text>
<text x="176.4" y="61.4">B15</text>
<text x="176.4" y="62.6">B16</text>
<text x="176.4" y="63.8">B17</text>
<text x="176.4" y="65">B18</text>
<text x="208.5" y="60.2">A14</text>
<text x="208.5" y="61.4">A15</text>
<text x="208.5" y="62.6">A16</text>
<text x="208.5" y="63.8">A17</text>
<text x="208.5" y="65">A18</text>
<text x="239.5" y="60.2">F14</text>
<text x="239.5" y="61.4">F15</text>
<text x="239.5" y="62.6">F16</text>
<text x="239.5" y="63.8">F17</text>
<text x="239.5" y="65">F18</text>
<text x="51.2" y="66.1">Z19</text>
<text x="51.2" y="67.4">Z20</text>
<text x="51.2" y="68.6">Z21</text>
<text x="51.2" y="69.7">Z22</text>
<text x="82.2" y="66.1">E19</text>
<text x="82.2" y="67.4">E20</text>
<text x="82.2" y="68.6">E21</text>
<text x="82.2" y="69.7">E22</text>
<text x="114.4" y="66.1">D19</text>
<text x="114.4" y="67.4">D20</text>
<text x="114.4" y="68.6">D21</text>
<text x="114.4" y="69.7">D22</text>
<text x="145.4" y="66.1">C19</text>
<text x="145.4" y="67.4">C20</text>
<text x="145.4" y="68.6">C21</text>
<text x="145.4" y="69.7">C22</text>
<text x="176.4" y="69.7">B22</text>
<text x="176.4" y="66.1">B19</text>
<text x="176.4" y="67.4">B20</text>
<text x="176.4" y="68.6">B21</text>
<text x="208.5" y="69.7">A22</text>
<text x="208.5" y="68.6">A21</text>
<text x="208.5" y="66.1">A19</text>
<text x="208.5" y="67.4">A20</text>
<text x="239.5" y="66.1">F19</text>
<text x="239.5" y="67.4">F20</text>
<text x="239.5" y="68.6">F21</text>
<text x="239.5" y="69.7">F22</text>
<text x="167.8" y="83.7">J6</text>
<text x="200" y="83.7">J6</text>
<text x="42.6" y="84.3">J6</text>
<text x="51.2" y="85.2">Z1</text>
<text x="51.2" y="86.4">Z2</text>
<text x="51.2" y="87.6">Z3</text>
<text x="51.2" y="88.8">Z4</text>
<text x="73.6" y="84.3">J6</text>
<text x="82.2" y="85.2">E1</text>
<text x="82.2" y="86.4">E2</text>
<text x="82.2" y="87.6">E3</text>
<text x="82.2" y="88.8">E4</text>
<text x="105.8" y="84.3">J6</text>
<text x="114.4" y="85.2">D1</text>
<text x="114.4" y="86.4">D2</text>
<text x="114.4" y="87.6">D3</text>
<text x="114.4" y="88.8">D4</text>
<text x="136.8" y="84.3">J6</text>
<text x="145.4" y="85.2">C1</text>
<text x="145.4" y="86.4">C2</text>
<text x="145.4" y="88.8">C4</text>
<text x="145.4" y="87.6">C3</text>
<text x="176.4" y="85.2">B1</text>
<text x="176.4" y="86.4">B2</text>
<text x="176.4" y="87.6">B3</text>
<text x="176.4" y="88.8">B4</text>
<text x="208.5" y="85.2">A1</text>
<text x="208.5" y="86.4">A2</text>
<text x="208.5" y="87.6">A3</text>
<text x="208.5" y="88.8">A4</text>
<text x="231" y="84.3">J6</text>
<text x="239.5" y="85.2">F1</text>
<text x="239.5" y="86.4">F2</text>
<text x="239.5" y="87.6">F3</text>
<text x="239.5" y="88.8">F4</text>
<text x="51.2" y="96">Z10</text>
<text x="51.2" y="90">Z5</text>
<text x="51.2" y="91.2">Z6</text>
<text x="51.2" y="92.4">Z7</text>
<text x="51.2" y="93.6">Z8</text>
<text x="51.2" y="94.8">Z9</text>
<text x="82.2" y="96">E10</text>
<text x="82.2" y="90">E5</text>
<text x="82.2" y="91.2">E6</text>
<text x="82.2" y="92.4">E7</text>
<text x="82.2" y="93.6">E8</text>
<text x="82.2" y="94.8">E9</text>
<text x="114.4" y="94.8">D9</text>
<text x="114.4" y="96">D10</text>
<text x="114.4" y="90">D5</text>
<text x="114.4" y="91.2">D6</text>
<text x="114.4" y="92.4">D7</text>
<text x="114.4" y="93.6">D8</text>
<text x="145.4" y="96">C10</text>
<text x="145.4" y="90">C5</text>
<text x="145.4" y="91.2">C6</text>
<text x="145.4" y="93.6">C8</text>
<text x="145.4" y="94.8">C9</text>
<text x="145.4" y="92.4">C7</text>
<text x="176.4" y="96">B10</text>
<text x="176.4" y="90">B5</text>
<text x="176.4" y="91.2">B6</text>
<text x="176.4" y="92.4">B7</text>
<text x="176.4" y="93.6">B8</text>
<text x="176.4" y="94.8">B9</text>
<text x="208.5" y="96">A10</text>
<text x="208.5" y="90">A5</text>
<text x="208.5" y="91.2">A6</text>
<text x="208.5" y="92.4">A7</text>
<text x="208.5" y="93.6">A8</text>
<text x="208.5" y="94.8">A9</text>
<text x="239.5" y="96">F10</text>
<text x="239.5" y="90">F5</text>
<text x="239.5" y="91.2">F6</text>
<text x="239.5" y="92.4">F7</text>
<text x="239.5" y="93.6">F8</text>
<text x="239.5" y="94.8">F9</text>
<text x="51.2" y="97.2">Z11</text>
<text x="51.2" y="101.9">Z15</text>
<text x="82.2" y="101.9">E15</text>
<text x="82.2" y="97.2">E11</text>
<text x="114.4" y="101.9">D15</text>
<text x="114.4" y="97.2">D11</text>
<text x="145.4" y="97.2">C11</text>
<text x="145.4" y="101.9">C15</text>
<text x="176.4" y="97.2">B11</text>
<text x="176.4" y="101.9">B15</text>
<text x="208.5" y="101.9">A15</text>
<text x="208.5" y="97.2">A11</text>
<text x="239.5" y="97.2">F11</text>
<text x="239.5" y="101.9">F15</text>
<text x="51.2" y="103.1">Z16</text>
<text x="51.2" y="104.3">Z17</text>
<text x="51.2" y="105.5">Z18</text>
<text x="51.2" y="106.7">Z19</text>
<text x="51.2" y="107.9">Z20</text>
<text x="82.2" y="104.3">E17</text>
<text x="82.2" y="103.1">E16</text>
<text x="82.2" y="105.5">E18</text>
<text x="82.2" y="106.7">E19</text>
<text x="82.2" y="107.9">E20</text>
<text x="114.4" y="103.1">D16</text>
<text x="114.4" y="104.3">D17</text>
<text x="114.4" y="105.5">D18</text>
<text x="114.4" y="106.7">D19</text>
<text x="114.4" y="107.9">D20</text>
<text x="145.4" y="103.1">C16</text>
<text x="145.4" y="104.3">C17</text>
<text x="145.4" y="107.9">C20</text>
<text x="145.4" y="106.7">C19</text>
<text x="145.4" y="105.5">C18</text>
<text x="176.4" y="107.9">B20</text>
<text x="176.4" y="103.1">B16</text>
<text x="176.4" y="105.5">B18</text>
<text x="176.4" y="106.7">B19</text>
<text x="176.4" y="104.3">B17</text>
<text x="208.5" y="103.1">A16</text>
<text x="208.5" y="105.5">A18</text>
<text x="208.5" y="106.7">A19</text>
<text x="208.5" y="104.3">A17</text>
<text x="208.5" y="107.9">A20</text>
<text x="239.5" y="103.1">F16</text>
<text x="239.5" y="104.3">F17</text>
<text x="239.5" y="105.5">F18</text>
<text x="239.5" y="106.7">F19</text>
<text x="239.5" y="107.9">F20</text>
<text x="51.2" y="109.1">Z21</text>
<text x="51.2" y="110.2">Z22</text>
<text x="51.2" y="111.5">Z23</text>
<text x="51.2" y="112.7">Z24</text>
<text x="51.2" y="113.8">Z25</text>
<text x="82.2" y="109.1">E21</text>
<text x="82.2" y="110.2">E22</text>
<text x="82.2" y="111.5">E23</text>
<text x="82.2" y="112.7">E24</text>
<text x="82.2" y="113.8">E25</text>
<text x="88" y="113.9">21</text>
<text x="88" y="111.5">11</text>
<text x="88.1" y="112.7">16</text>
<text x="88.5" y="109.1">1</text>
<text x="88.6" y="110.3">6</text>
<text x="114.4" y="109.1">D21</text>
<text x="114.4" y="110.2">D22</text>
<text x="114.4" y="111.5">D23</text>
<text x="114.4" y="112.7">D24</text>
<text x="114.4" y="113.8">D25</text>
<text x="123.8" y="113.9">22</text>
<text x="123.8" y="111.5">12</text>
<text x="123.8" y="112.7">17</text>
<text x="124.4" y="110.3">7</text>
<text x="124.4" y="109.1">2</text>
<text x="145.4" y="109.1">C21</text>
<text x="145.4" y="110.2">C22</text>
<text x="145.4" y="111.5">C23</text>
<text x="145.4" y="112.7">C24</text>
<text x="145.4" y="113.8">C25</text>
<text x="153.6" y="113.9">23</text>
<text x="153.6" y="112.7">18</text>
<text x="153.6" y="111.5">13</text>
<text x="154.2" y="110.3">8</text>
<text x="154.2" y="109.1">3</text>
<text x="176.4" y="113.8">B25</text>
<text x="176.4" y="112.7">B24</text>
<text x="176.4" y="111.5">B23</text>
<text x="176.4" y="110.3">B22</text>
<text x="176.4" y="109.1">B21</text>
<text x="183.4" y="113.9">24</text>
<text x="183.4" y="111.5">14</text>
<text x="183.4" y="112.7">19</text>
<text x="184" y="109.1">4</text>
<text x="184" y="110.3">9</text>
<text x="208.5" y="109.1">A21</text>
<text x="208.5" y="110.2">A22</text>
<text x="208.5" y="111.5">A23</text>
<text x="208.5" y="112.7">A24</text>
<text x="208.5" y="113.8">A25</text>
<text x="219.2" y="113.9">25</text>
<text x="219.2" y="112.7">20</text>
<text x="219.2" y="110.3">10</text>
<text x="219.2" y="111.5">15</text>
<text x="219.8" y="109.1">5</text>
<text x="239.5" y="109.1">F21</text>
<text x="239.5" y="110.3">F22</text>
<text x="239.5" y="111.5">F23</text>
<text x="239.5" y="112.7">F24</text>
<text x="239.5" y="113.8">F25</text>
<text x="171.5" y="194.4">THIS DOCUMENT CONTAINS INFORMATION PROPRIETARY TO INSIGMA</text>
<text x="171.5" y="196.3">OR DISCLOSURE WITHOUT THE WRITTEN PERMISSION OF AN</text>
<text x="171.5" y="198.2">OFFICER OF INSIGMA IS EXPRESSLY FORBIDDEN.</text>
<text x="171.5" y="200">COPYRIGHT (C) INSIGAM 2012</text>
</g>
<g font-size=".7">
<text x="48.5" y="45">Z1</text>
<text x="48.6" y="46.2">Z2</text>
<text x="48.6" y="47.4">Z3</text>
<text x="79.4" y="45">E1</text>
<text x="79.5" y="46.2">E2</text>
<text x="79.5" y="47.4">E3</text>
<text x="111.5" y="45">D1</text>
<text x="111.6" y="46.2">D2</text>
<text x="111.6" y="47.4">D3</text>
<text x="142.5" y="45">C1</text>
<text x="142.6" y="46.2">C2</text>
<text x="142.6" y="47.4">C3</text>
<text x="173.6" y="45">B1</text>
<text x="173.7" y="46.2">B2</text>
<text x="173.7" y="47.4">B3</text>
<text x="205.8" y="45">A1</text>
<text x="205.9" y="46.2">A2</text>
<text x="205.9" y="47.4">A3</text>
<text x="236.8" y="45">F1</text>
<text x="236.9" y="46.2">F2</text>
<text x="236.9" y="47.4">F3</text>
<text x="48.6" y="48.6">Z4</text>
<text x="48.6" y="49.8">Z5</text>
<text x="48.6" y="50.9">Z6</text>
<text x="48.6" y="52.1">Z7</text>
<text x="48.6" y="53.3">Z8</text>
<text x="79.5" y="48.6">E4</text>
<text x="79.5" y="49.8">E5</text>
<text x="79.5" y="50.9">E6</text>
<text x="79.5" y="52.1">E7</text>
<text x="79.5" y="53.3">E8</text>
<text x="111.6" y="50.9">D6</text>
<text x="111.6" y="48.6">D4</text>
<text x="111.6" y="49.8">D5</text>
<text x="111.6" y="52.1">D7</text>
<text x="111.6" y="53.3">D8</text>
<text x="142.6" y="48.6">C4</text>
<text x="142.6" y="49.8">C5</text>
<text x="142.6" y="50.9">C6</text>
<text x="142.6" y="52.1">C7</text>
<text x="142.6" y="53.3">C8</text>
<text x="173.7" y="48.6">B4</text>
<text x="173.7" y="49.8">B5</text>
<text x="173.7" y="50.9">B6</text>
<text x="173.7" y="52.1">B7</text>
<text x="173.7" y="53.3">B8</text>
<text x="205.9" y="48.6">A4</text>
<text x="205.9" y="49.8">A5</text>
<text x="205.9" y="50.9">A6</text>
<text x="205.9" y="52.1">A7</text>
<text x="205.9" y="53.3">A8</text>
<text x="236.9" y="48.6">F4</text>
<text x="236.9" y="49.8">F5</text>
<text x="236.9" y="52.1">F7</text>
<text x="236.9" y="53.3">F8</text>
<text x="236.9" y="50.9">F6</text>
<text x="48.1" y="56.9">Z11</text>
<text x="48.2" y="55.7">Z10</text>
<text x="48.2" y="58.1">Z12</text>
<text x="48.2" y="59.3">Z13</text>
<text x="48.6" y="54.5">Z9</text>
<text x="79" y="56.9">E11</text>
<text x="79.1" y="59.3">E13</text>
<text x="79.1" y="58.1">E12</text>
<text x="79.1" y="55.7">E10</text>
<text x="79.5" y="54.5">E9</text>
<text x="111.2" y="56.9">D11</text>
<text x="111.3" y="58.1">D12</text>
<text x="111.3" y="59.3">D13</text>
<text x="111.3" y="55.7">D10</text>
<text x="111.6" y="54.5">D9</text>
<text x="142.2" y="56.9">C11</text>
<text x="142.2" y="55.7">C10</text>
<text x="142.2" y="58.1">C12</text>
<text x="142.2" y="59.3">C13</text>
<text x="142.6" y="54.5">C9</text>
<text x="173.2" y="56.9">B11</text>
<text x="173.3" y="58.1">B12</text>
<text x="173.3" y="59.3">B13</text>
<text x="173.3" y="55.7">B10</text>
<text x="173.7" y="54.5">B9</text>
<text x="205.4" y="56.9">A11</text>
<text x="205.5" y="59.3">A13</text>
<text x="205.5" y="58.1">A12</text>
<text x="205.5" y="55.7">A10</text>
<text x="205.9" y="54.5">A9</text>
<text x="236.4" y="56.9">F11</text>
<text x="236.5" y="55.7">F10</text>
<text x="236.5" y="58.1">F12</text>
<text x="236.5" y="59.3">F13</text>
<text x="236.9" y="54.5">F9</text>
<text x="48.2" y="61.7">Z15</text>
<text x="48.2" y="64.1">Z17</text>
<text x="48.2" y="65.2">Z18</text>
<text x="48.2" y="62.9">Z16</text>
<text x="48.2" y="60.5">Z14</text>
<text x="79.1" y="60.5">E14</text>
<text x="79.1" y="61.7">E15</text>
<text x="79.1" y="62.9">E16</text>
<text x="79.1" y="64.1">E17</text>
<text x="79.1" y="65.2">E18</text>
<text x="111.3" y="61.7">D15</text>
<text x="111.3" y="62.9">D16</text>
<text x="111.3" y="64.1">D17</text>
<text x="111.3" y="65.2">D18</text>
<text x="111.3" y="60.5">D14</text>
<text x="142.2" y="60.5">C14</text>
<text x="142.2" y="61.7">C15</text>
<text x="142.2" y="62.9">C16</text>
<text x="142.2" y="64.1">C17</text>
<text x="142.2" y="65.2">C18</text>
<text x="173.3" y="60.5">B14</text>
<text x="173.3" y="62.9">B16</text>
<text x="173.3" y="64.1">B17</text>
<text x="173.3" y="65.2">B18</text>
<text x="173.3" y="61.7">B15</text>
<text x="205.5" y="60.5">A14</text>
<text x="205.5" y="61.7">A15</text>
<text x="205.5" y="62.9">A16</text>
<text x="205.5" y="64.1">A17</text>
<text x="205.5" y="65.2">A18</text>
<text x="236.5" y="60.5">F14</text>
<text x="236.5" y="61.7">F15</text>
<text x="236.5" y="62.9">F16</text>
<text x="236.5" y="64.1">F17</text>
<text x="236.5" y="65.2">F18</text>
<text x="48.1" y="68.8">Z21</text>
<text x="48.2" y="66.4">Z19</text>
<text x="48.2" y="67.6">Z20</text>
<text x="48.2" y="70">Z22</text>
<text x="79" y="68.8">E21</text>
<text x="79.1" y="70">E22</text>
<text x="79.1" y="66.4">E19</text>
<text x="79.1" y="67.6">E20</text>
<text x="111.2" y="68.8">D21</text>
<text x="111.3" y="66.4">D19</text>
<text x="111.3" y="67.6">D20</text>
<text x="111.3" y="70">D22</text>
<text x="142.2" y="68.8">C21</text>
<text x="142.2" y="66.4">C19</text>
<text x="142.2" y="67.6">C20</text>
<text x="142.2" y="70">C22</text>
<text x="173.2" y="68.8">B21</text>
<text x="173.3" y="66.4">B19</text>
<text x="173.3" y="67.6">B20</text>
<text x="173.3" y="70">B22</text>
<text x="205.4" y="68.8">A21</text>
<text x="205.5" y="66.4">A19</text>
<text x="205.5" y="67.6">A20</text>
<text x="205.5" y="70">A22</text>
<text x="236.4" y="68.8">F21</text>
<text x="236.5" y="67.6">F20</text>
<text x="236.5" y="66.4">F19</text>
<text x="236.5" y="70">F22</text>
</g>
</svg>
